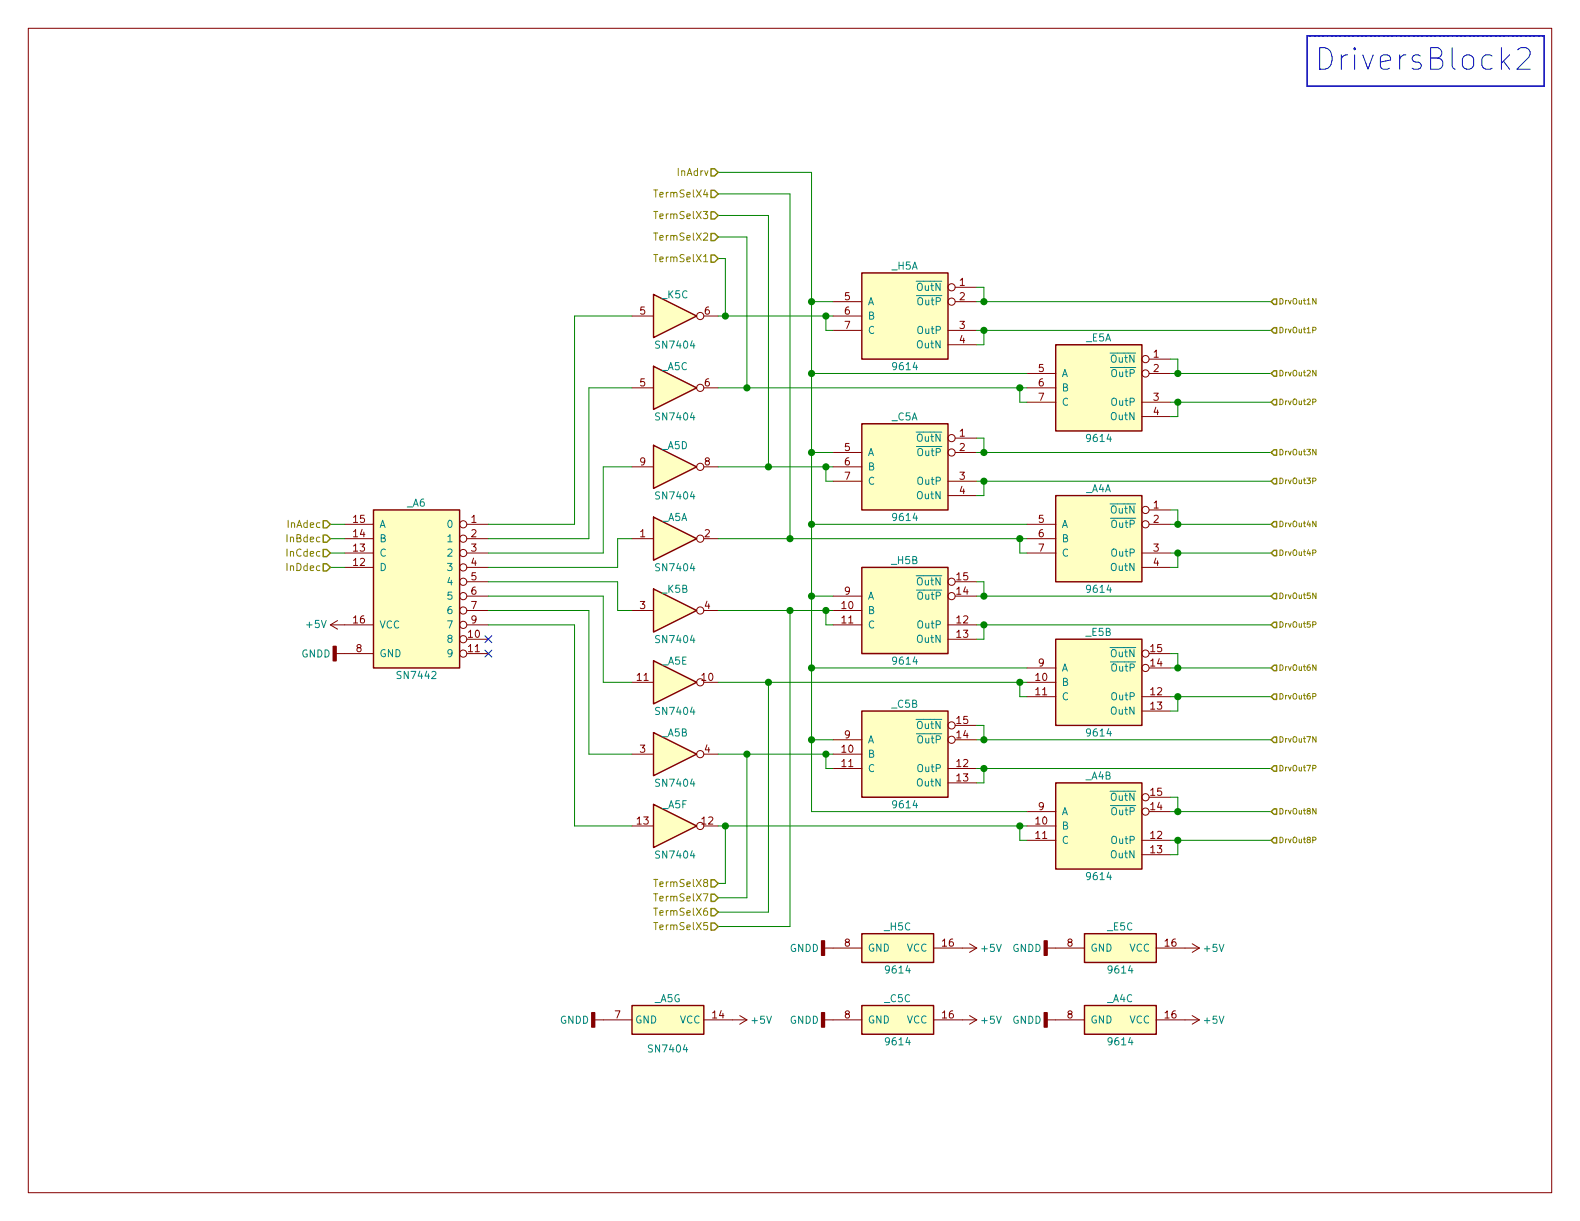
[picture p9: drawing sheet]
<svg xmlns="http://www.w3.org/2000/svg" width="279mm" height="216mm" viewBox="0 0 279 216" stroke-linecap="round" stroke-linejoin="round" font-family="sans-serif">
<g fill="none" stroke="#840000" stroke-width=".18">
<path d="M5 5h269.4v205.9h-269.4zM111.8 55.9h3.8M124.5 55.9h2.5M147.3 55.9h5.1M147.3 53.3h5.1M147.3 58.4h5.1M167.6 58.4h5.1M168.9 50.8h3.8M168.9 53.3h3.8M111.8 68.6h3.8M124.5 68.6h2.5M167.6 61h5.1"/>
<path d="M168.9 77.5h3.8M181.6 68.6h5.1M181.6 66h5.1M181.6 71.1h5.1M201.9 71.1h5.1M201.9 73.7h5.1M203.2 63.5h3.8M203.2 66h3.8M61 95.3h5M61 92.7h5M61 97.8h5M82.5 95.3h3.9"/>
<path d="M82.5 92.7h3.9M82.5 97.8h3.9M111.8 95.3h3.8M111.8 82.6h3.8M124.5 95.3h2.5M124.5 82.6h2.5M147.3 82.6h5.1M147.3 80h5.1M147.3 85.1h5.1M167.6 85.1h5.1M167.6 87.6h5.1M168.9 80h3.8"/>
<path d="M181.6 95.3h5.1M181.6 92.7h5.1M181.6 97.8h5.1M201.9 97.8h5.1M203.2 92.7h3.8M203.2 90.2h3.8M58.4 110.5l1.3 .8M58.4 110.5h7.6M59.4 115.6h6.6M59.7 109.7l-1.3 .8M61 100.3h5M82.5 115.6h3.9"/>
<path d="M82.5 110.5h3.9M82.5 113h3.9M82.5 100.3h3.9M82.5 102.9h3.9M82.5 105.4h3.9M82.5 108h3.9M111.8 108h3.8M124.5 108h2.5M147.3 110.5h5.1M147.3 105.4h5.1M147.3 108h5.1M167.6 110.5h5.1"/>
<path d="M167.6 113h5.1M168.9 102.9h3.8M168.9 105.4h3.8M181.6 118.1h5.1M201.9 100.3h5.1M203.2 115.6h3.8M203.2 118.1h3.8M111.8 133.4h3.8M111.8 120.7h3.8M124.5 133.4h2.5M124.5 120.7h2.5M147.3 133.4h5.1"/>
<path d="M147.3 135.9h5.1M147.3 130.8h5.1M167.6 135.9h5.1M167.6 138.4h5.1M168.9 130.8h3.8M168.9 128.3h3.8M181.6 120.7h5.1M181.6 123.2h5.1M201.9 123.2h5.1M201.9 125.7h5.1M111.8 146.1h3.8M124.5 146.1h2.5"/>
<path d="M181.6 146.1h5.1M181.6 148.6h5.1M181.6 143.5h5.1M201.9 148.6h5.1M201.9 151.1h5.1M203.2 143.5h3.8M203.2 141h3.8M130.8 179.6l1.3 .7M145.8 167.6h6.6M165.1 167.6h7.6M171.4 166.9l1.3 .7M171.4 179.6l1.3 .7"/>
<path d="M172.7 167.6l-1.3 .8M185.2 167.6h6.6M204.5 167.6h7.6M210.8 166.9l1.3 .7M210.8 179.6l1.3 .7M212.1 167.6l-1.3 .8M105.2 180.3h6.6M124.5 180.3h7.6M132.1 180.3l-1.3 .8M145.8 180.3h6.6M165.1 180.3h7.6M172.7 180.3l-1.3 .8"/>
<path d="M185.2 180.3h6.6M204.5 180.3h7.6M212.1 180.3l-1.3 .8"/>
<circle cx="123.8" cy="55.9" r=".63"/>
<circle cx="168.3" cy="50.8" r=".63"/>
<circle cx="168.3" cy="53.3" r=".63"/>
<circle cx="123.8" cy="68.6" r=".63"/>
<circle cx="168.3" cy="77.5" r=".63"/>
<circle cx="202.6" cy="66" r=".63"/>
<circle cx="202.6" cy="63.5" r=".63"/>
<circle cx="81.9" cy="97.8" r=".63"/>
<circle cx="81.9" cy="92.7" r=".63"/>
<circle cx="81.9" cy="95.2" r=".63"/>
<circle cx="123.8" cy="95.2" r=".63"/>
<circle cx="123.8" cy="82.5" r=".63"/>
<circle cx="168.3" cy="80" r=".63"/>
<circle cx="202.6" cy="90.2" r=".63"/>
<circle cx="202.6" cy="92.7" r=".63"/>
<circle cx="81.9" cy="100.3" r=".63"/>
<circle cx="81.9" cy="115.6" r=".63"/>
<circle cx="81.9" cy="105.4" r=".63"/>
<circle cx="81.9" cy="107.9" r=".63"/>
<circle cx="81.9" cy="102.9" r=".63"/>
<circle cx="81.9" cy="110.5" r=".63"/>
<circle cx="81.9" cy="113" r=".63"/>
<circle cx="123.8" cy="107.9" r=".63"/>
<circle cx="168.3" cy="102.9" r=".63"/>
<circle cx="168.3" cy="105.4" r=".63"/>
<circle cx="202.6" cy="115.6" r=".63"/>
<circle cx="202.6" cy="118.1" r=".63"/>
<circle cx="123.8" cy="120.6" r=".63"/>
<circle cx="123.8" cy="133.3" r=".63"/>
<circle cx="168.3" cy="128.3" r=".63"/>
<circle cx="168.3" cy="130.8" r=".63"/>
<circle cx="123.8" cy="146" r=".63"/>
<circle cx="202.6" cy="143.5" r=".63"/>
<circle cx="202.6" cy="141" r=".63"/>
</g>
<g fill="#ffffc2" stroke="#ffffc2" stroke-width=".18">
<path d="M115.6 52.1l7.6 3.8-7.6 3.8z"/>
<path d="M152.4 48.3h15.2v15.2h-15.2z"/>
<path d="M111.8 177.8h12.7v5.1h-12.7z"/>
<path d="M115.6 91.4l7.6 3.9-7.6 3.8z"/>
<path d="M115.6 78.7l7.6 3.9-7.6 3.8z"/>
<path d="M115.6 142.2l7.6 3.9-7.6 3.8z"/>
<path d="M115.6 64.8l7.6 3.8-7.6 3.8z"/>
<path d="M115.6 129.5l7.6 3.9-7.6 3.8z"/>
<path d="M115.6 116.8l7.6 3.9-7.6 3.8z"/>
<path d="M66 90.2h15.3v27.9h-15.3z"/>
<path d="M152.4 100.3h15.2v15.3h-15.2z"/>
<path d="M152.4 165.1h12.7v5.1h-12.7z"/>
<path d="M115.6 104.1l7.6 3.9-7.6 3.8z"/>
<path d="M152.4 74.9h15.2v15.3h-15.2z"/>
<path d="M152.4 125.7h15.2v15.3h-15.2z"/>
<path d="M152.4 177.8h12.7v5.1h-12.7z"/>
<path d="M186.7 61h15.2v15.2h-15.2z"/>
<path d="M186.7 113h15.2v15.3h-15.2z"/>
<path d="M191.8 177.8h12.7v5.1h-12.7z"/>
<path d="M186.7 138.4h15.2v15.3h-15.2z"/>
<path d="M186.7 87.6h15.2v15.3h-15.2z"/>
<path d="M191.8 165.1h12.7v5.1h-12.7z"/>
</g>
<g fill="none" stroke="#840000" stroke-width=".25">
<path d="M115.6 52.1l7.6 3.8-7.6 3.8zM152.4 48.3h15.2v15.2h-15.2zM115.6 78.7l7.6 3.9-7.6 3.8zM115.6 64.8l7.6 3.8-7.6 3.8zM152.4 74.9h15.2v15.3h-15.2zM186.7 61h15.2v15.2h-15.2zM66 90.2h15.3v27.9h-15.3zM115.6 91.4l7.6 3.9-7.6 3.8zM186.7 87.6h15.2v15.3h-15.2zM115.6 116.8l7.6 3.9-7.6 3.8zM115.6 104.1l7.6 3.9-7.6 3.8zM152.4 100.3h15.2v15.3h-15.2z"/>
<path d="M186.7 113h15.2v15.3h-15.2zM115.6 129.5l7.6 3.9-7.6 3.8zM152.4 125.7h15.2v15.3h-15.2zM186.7 138.4h15.2v15.3h-15.2zM115.6 142.2l7.6 3.9-7.6 3.8zM111.8 177.8h12.7v5.1h-12.7zM152.4 165.1h12.7v5.1h-12.7zM152.4 177.8h12.7v5.1h-12.7zM191.8 177.8h12.7v5.1h-12.7zM191.8 165.1h12.7v5.1h-12.7z"/>
</g>
<g fill="#840000" stroke="#840000" stroke-width=".25">
<path d="M145.3 166.4h.5v2.5h-.5z"/>
<path d="M145.3 179.1h.5v2.5h-.5z"/>
<path d="M184.7 166.4h.5v2.5h-.5z"/>
<path d="M184.7 179.1h.5v2.5h-.5z"/>
<path d="M58.9 114.3h.5v2.5h-.5z"/>
<path d="M104.6 179.1h.6v2.5h-.6z"/>
</g>
<path d="M231.1 6.4h41.9v8.8h-41.9z" fill="none" stroke="#0000c2" stroke-width=".25"/>
<path d="M273 6.4h-41.9" fill="none" stroke="#0000c2" stroke-width=".18" stroke-dasharray=".4 .4"/>
<g fill="none" stroke="#008400" stroke-width=".18">
<path d="M127 30.5h16.5v113h38.1M127 38.1h8.9v44.5M127 34.3h12.7v61M111.8 55.9h-10.2v36.8h-15.2M127 41.9h5.1v26.7M127 45.7h1.3v10.2M127 55.9h20.3M143.5 53.3h3.8M146 55.9v2.5h1.3M172.7 50.8h1.3v2.5M172.7 53.3h52.1M172.7 58.4h52.1"/>
<path d="M174 58.4v2.6h-1.3M111.8 68.6h-7.7v26.7h-17.7M127 68.6h54.6M143.5 66h38.1M172.7 77.5h1.3v2.5M180.3 68.6v2.5h1.3M207 63.5h1.3v2.5M207 66h17.8M207 71.1h17.8M208.3 71.1v2.6h-1.3M58.4 92.7h2.6M58.4 97.8h2.6"/>
<path d="M58.4 95.3h2.6M111.8 95.3h-2.6v5h-22.8M111.8 82.6h-5.1v15.2h-20.3M127 82.6h20.3M127 95.3h54.6M143.5 80h3.8M143.5 92.7h38.1M146 82.6v2.5h1.3M172.7 85.1h52.1M172.7 80h52.1M174 85.1v2.5h-1.3M180.3 95.3v2.5h1.3"/>
<path d="M207 90.2h1.3v2.5M207 92.7h17.8M207 97.8h17.8M208.3 97.8v2.5h-1.3M58.4 100.3h2.6M86.4 105.4h20.3v15.3h5.1M86.4 110.5h15.2v35.6h10.2M86.4 102.9h22.8v5.1h2.6M86.4 108h17.7v25.4h7.7M127 108h20.3M139.7 108v55.8h-12.7M143.5 118.1h38.1"/>
<path d="M143.5 105.4h3.8M146 108v2.5h1.3M172.7 102.9h1.3v2.5M172.7 105.4h52.1M172.7 110.5h52.1M174 110.5v2.5h-1.3M207 115.6h1.3v2.5M207 118.1h17.8M127 133.4h20.3M127 120.7h54.6M132.1 133.4v25.4h-5.1M135.9 120.7v40.6h-8.9"/>
<path d="M143.5 130.8h3.8M146 133.4v2.5h1.3M172.7 130.8h52.1M172.7 135.9h52.1M172.7 128.3h1.3v2.5M174 135.9v2.5h-1.3M180.3 120.7v2.5h1.3M207 123.2h17.8M208.3 123.2v2.5h-1.3M127 146.1h54.6M128.3 146.1v10.1h-1.3M180.3 146.1v2.5h1.3"/>
<path d="M207 141h1.3v2.5M207 143.5h17.8M207 148.6h17.8M208.3 148.6v2.5h-1.3"/>
</g>
<g fill="none" stroke="#848400" stroke-width=".18">
<path d="M115.6 33.6h.7M115.6 37.4h.7M115.6 41.2h.7M115.6 45h.7M232.1 58.4l.5-.1 .1-.3-.6-.1v1M232.7 52.8v1l-.6-1v1M232.1 71.1l.5-.1 .1-.3-.6-.1v1M232.7 65.5v1l-.6-1v1M232.7 79.5v.9l-.6-.9v.9M232.1 85.1l.5-.1 .1-.4-.6-.1v1M232.1 97.8l.5-.1 .1-.4-.6-.1v1M232.7 92.2v.9l-.6-.9v.9"/>
<path d="M232.1 110.5l.5-.1 .1-.4-.6-.1v1M232.7 104.9v.9l-.6-.9v.9M232.7 117.6v.9l-.6-.9v.9M232.1 135.9l.5-.1 .1-.4-.6-.1v1M232.1 123.2l.5-.1 .1-.4-.6-.1v1M232.7 130.3v.9l-.6-.9v.9M115.6 158h.7M115.6 155.5h.7M232.1 148.6l.5-.1 .1-.4-.6-.1v1M232.7 143v.9l-.6-.9v.9M115.6 160.6h.7M115.6 163.1h.7"/>
</g>
<g fill="none" stroke="#848400" stroke-width=".25">
<path d="M125.7 33.7h.7l.6 .6-.6 .6h-.7zM125.7 29.8h.7l.6 .7-.6 .6h-.7zM125.7 37.5h.7l.6 .6-.6 .6h-.7zM125.7 41.3h.7l.6 .6-.6 .6h-.7zM125.7 45.1h.7l.6 .6-.6 .7h-.7zM225.3 52.9h.5v.9h-.5l-.5-.5zM225.3 57.9h.5v1h-.5l-.5-.5zM225.3 65.6h.5v.9h-.5l-.5-.5zM225.3 70.6h.5v1h-.5l-.5-.5zM225.3 79.5h.5v1h-.5l-.5-.5zM57.1 92.1h.7l.6 .6-.6 .6h-.7zM57.1 94.6h.7l.6 .7-.6 .6h-.7z"/>
<path d="M57.1 97.2h.7l.6 .6-.6 .6h-.7zM57.1 99.7h.7l.6 .6-.6 .7h-.7zM225.3 84.6h.5v1h-.5l-.5-.5zM225.3 92.2h.5v1h-.5l-.5-.5zM225.3 97.3h.5v1h-.5l-.5-.5zM225.3 104.9h.5v1h-.5l-.5-.5zM225.3 110h.5v1h-.5l-.5-.5zM225.3 117.6h.5v1h-.5l-.5-.5zM225.3 135.4h.5v1h-.5l-.5-.5zM225.3 130.3h.5v1h-.5l-.5-.5zM225.3 122.7h.5v1h-.5l-.5-.5zM125.7 158.1h.7l.6 .7-.6 .6h-.7z"/>
<path d="M125.7 155.6h.7l.6 .6-.6 .6h-.7zM225.3 143h.5v1h-.5l-.5-.5zM225.3 148.1h.5v1h-.5l-.5-.5zM125.7 160.7h.7l.6 .6-.6 .6h-.7zM125.7 163.2h.7l.6 .6-.6 .7h-.7z"/>
</g>
<path d="M265.9 10.8l1.1 1.4M267 9.7l-1.5 1.5M268.4 8.8l.5-.4h.9a1.07 1.07 0 0 1 .6 1.7l-2.2 2.1h2.4" fill="none" stroke="#0000c2" stroke-width=".18"/>
<g fill="#008400" stroke="#008400" stroke-width=".25">
<circle cx="146.1" cy="108" r=".51"/>
<circle cx="174" cy="85.1" r=".51"/>
<circle cx="132.1" cy="133.4" r=".51"/>
<circle cx="143.5" cy="80" r=".51"/>
<circle cx="135.9" cy="120.7" r=".51"/>
<circle cx="208.3" cy="71.1" r=".51"/>
<circle cx="174" cy="80" r=".51"/>
<circle cx="143.5" cy="105.4" r=".51"/>
<circle cx="208.3" cy="97.8" r=".51"/>
<circle cx="139.7" cy="108" r=".51"/>
<circle cx="208.3" cy="92.7" r=".51"/>
<circle cx="208.3" cy="66" r=".51"/>
<circle cx="180.3" cy="68.6" r=".51"/>
<circle cx="174" cy="130.8" r=".51"/>
<circle cx="174" cy="135.9" r=".51"/>
<circle cx="180.3" cy="146.1" r=".51"/>
<circle cx="180.3" cy="95.3" r=".51"/>
<circle cx="208.3" cy="143.5" r=".51"/>
<circle cx="143.5" cy="130.8" r=".51"/>
<circle cx="208.3" cy="148.6" r=".51"/>
<circle cx="143.5" cy="118.1" r=".51"/>
<circle cx="208.3" cy="123.2" r=".51"/>
<circle cx="143.5" cy="92.7" r=".51"/>
<circle cx="208.3" cy="118.1" r=".51"/>
<circle cx="143.5" cy="66" r=".51"/>
<circle cx="143.5" cy="53.3" r=".51"/>
<circle cx="146.1" cy="133.4" r=".51"/>
<circle cx="128.3" cy="55.9" r=".51"/>
<circle cx="180.3" cy="120.7" r=".51"/>
<circle cx="132.1" cy="68.6" r=".51"/>
<circle cx="174" cy="105.4" r=".51"/>
<circle cx="146.1" cy="82.6" r=".51"/>
<circle cx="135.9" cy="82.6" r=".51"/>
<circle cx="174" cy="58.4" r=".51"/>
<circle cx="174" cy="110.5" r=".51"/>
<circle cx="139.7" cy="95.3" r=".51"/>
<circle cx="146.1" cy="55.9" r=".51"/>
<circle cx="128.3" cy="146.1" r=".51"/>
<circle cx="174" cy="53.3" r=".51"/>
</g>
<path d="M85.8 115l1.2 1.2M85.8 112.4l1.2 1.2M87 115l-1.2 1.2M87 112.4l-1.2 1.2" fill="none" stroke="#000084" stroke-width=".18"/>
<text font-size="5.3" fill="#0000c2" x="232.4" y="12.4">DriversBlock2</text>
<g font-size="1.8" fill="#848400">
<text x="116.3" y="34.9">TermSelX4</text>
<text x="119.9" y="31.1">InAdrv</text>
<text x="116.3" y="38.7">TermSelX3</text>
<text x="116.3" y="42.5">TermSelX2</text>
<text x="116.3" y="46.4">TermSelX1</text>
<text x="51" y="93.3">InAdec</text>
<text x="51" y="95.9">InBdec</text>
<text x="51" y="98.4">InCdec</text>
<text x="51" y="101">InDdec</text>
<text x="116.3" y="159.4">TermSelX7</text>
<text x="116.3" y="161.9">TermSelX6</text>
<text x="116.3" y="156.8">TermSelX8</text>
<text x="116.3" y="164.5">TermSelX5</text>
</g>
<g font-size="1.8" fill="#008484">
<text x="157.8" y="47.7">_H5A</text>
<text x="117.1" y="52.8">_K5C</text>
<text x="153.4" y="54">A</text>
<text x="162.3" y="51.4">OutN</text>
<text x="162.4" y="54">OutP</text>
<text x="153.4" y="56.5">B</text>
<text x="153.4" y="59.1">C</text>
<text x="162.4" y="59.1">OutP</text>
<text x="116.2" y="61.6">SN7404</text>
<text x="117.1" y="65.5">_A5C</text>
<text x="158.1" y="65.5">9614</text>
<text x="162.3" y="61.6">OutN</text>
<text x="192.1" y="60.4">_E5A</text>
<text x="196.6" y="64.1">OutN</text>
<text x="187.7" y="66.7">A</text>
<text x="187.7" y="69.2">B</text>
<text x="187.7" y="71.8">C</text>
<text x="196.7" y="66.7">OutP</text>
<text x="196.7" y="71.8">OutP</text>
<text x="116.2" y="74.3">SN7404</text>
<text x="157.8" y="74.3">_C5A</text>
<text x="196.6" y="74.3">OutN</text>
<text x="117.1" y="79.4">_A5D</text>
<text x="153.4" y="80.6">A</text>
<text x="153.4" y="83.2">B</text>
<text x="162.3" y="78.1">OutN</text>
<text x="162.4" y="80.6">OutP</text>
<text x="192.4" y="78.2">9614</text>
<text x="72" y="89.6">_A6</text>
<text x="116.2" y="88.3">SN7404</text>
<text x="153.4" y="85.7">C</text>
<text x="162.3" y="88.3">OutN</text>
<text x="162.4" y="85.7">OutP</text>
<text x="192" y="87">_A4A</text>
<text x="67.1" y="95.9">B</text>
<text x="67.1" y="93.3">A</text>
<text x="79.3" y="93.3">0</text>
<text x="79.3" y="95.9">1</text>
<text x="117.1" y="92.1">_A5A</text>
<text x="158.1" y="92.1">9614</text>
<text x="187.7" y="93.3">A</text>
<text x="187.7" y="95.9">B</text>
<text x="196.6" y="90.8">OutN</text>
<text x="196.7" y="93.3">OutP</text>
<text x="67.1" y="101">D</text>
<text x="67.1" y="98.4">C</text>
<text x="79.3" y="98.4">2</text>
<text x="79.3" y="101">3</text>
<text x="116.2" y="101">SN7404</text>
<text x="157.8" y="99.7">_H5B</text>
<text x="187.7" y="98.4">C</text>
<text x="196.6" y="101">OutN</text>
<text x="196.7" y="98.4">OutP</text>
<text x="79.3" y="103.5">4</text>
<text x="79.3" y="106">5</text>
<text x="117.1" y="104.8">_K5B</text>
<text x="153.4" y="106">A</text>
<text x="162.3" y="103.5">OutN</text>
<text x="162.4" y="106">OutP</text>
<text x="192.4" y="104.8">9614</text>
<text x="54.3" y="111">+5V</text>
<text x="67.1" y="111.1">VCC</text>
<text x="79.3" y="113.7">8</text>
<text x="79.3" y="108.6">6</text>
<text x="79.3" y="111.1">7</text>
<text x="116.2" y="113.7">SN7404</text>
<text x="153.4" y="108.6">B</text>
<text x="153.4" y="111.1">C</text>
<text x="162.3" y="113.7">OutN</text>
<text x="162.4" y="111.1">OutP</text>
<text x="192.1" y="112.4">_E5B</text>
<text x="53.3" y="116.3">GNDD</text>
<text x="67.1" y="116.2">GND</text>
<text x="79.3" y="116.2">9</text>
<text x="117.2" y="117.5">_A5E</text>
<text x="158.1" y="117.5">9614</text>
<text x="187.7" y="118.7">A</text>
<text x="196.6" y="116.2">OutN</text>
<text x="196.7" y="118.7">OutP</text>
<text x="70.5" y="120.1">SN7442</text>
<text x="157.8" y="125.1">_C5B</text>
<text x="187.7" y="121.3">B</text>
<text x="187.7" y="123.8">C</text>
<text x="196.7" y="123.8">OutP</text>
<text x="116.2" y="126.4">SN7404</text>
<text x="117.1" y="130.2">_A5B</text>
<text x="153.4" y="131.4">A</text>
<text x="162.3" y="128.9">OutN</text>
<text x="162.4" y="131.4">OutP</text>
<text x="192.4" y="130.2">9614</text>
<text x="196.6" y="126.4">OutN</text>
<text x="153.4" y="134">B</text>
<text x="153.4" y="136.5">C</text>
<text x="162.4" y="136.5">OutP</text>
<text x="192" y="137.8">_A4B</text>
<text x="116.2" y="139.1">SN7404</text>
<text x="117.2" y="142.9">_A5F</text>
<text x="158.1" y="142.9">9614</text>
<text x="162.3" y="139.1">OutN</text>
<text x="196.6" y="141.6">OutN</text>
<text x="187.7" y="146.7">B</text>
<text x="187.7" y="149.2">C</text>
<text x="187.7" y="144.1">A</text>
<text x="196.7" y="149.2">OutP</text>
<text x="196.7" y="144.1">OutP</text>
<text x="116.2" y="151.8">SN7404</text>
<text x="192.4" y="155.6">9614</text>
<text x="196.6" y="151.8">OutN</text>
<text x="156.5" y="164.5">_H5C</text>
<text x="195.9" y="164.5">_E5C</text>
<text x="139.6" y="168.3">GNDD</text>
<text x="153.4" y="168.3">GND</text>
<text x="156.8" y="172.1">9614</text>
<text x="160.4" y="168.3">VCC</text>
<text x="173.7" y="168.3">+5V</text>
<text x="179" y="168.3">GNDD</text>
<text x="192.8" y="168.3">GND</text>
<text x="196.2" y="172.1">9614</text>
<text x="199.7" y="168.3">VCC</text>
<text x="213" y="168.3">+5V</text>
<text x="115.8" y="177.2">_A5G</text>
<text x="156.5" y="177.2">_C5C</text>
<text x="195.9" y="177.2">_A4C</text>
<text x="99" y="181">GNDD</text>
<text x="112.3" y="181">GND</text>
<text x="120.2" y="181">VCC</text>
<text x="133" y="181">+5V</text>
<text x="139.6" y="181">GNDD</text>
<text x="153.4" y="181">GND</text>
<text x="156.8" y="184.8">9614</text>
<text x="160.4" y="181">VCC</text>
<text x="173.7" y="181">+5V</text>
<text x="179" y="181">GNDD</text>
<text x="192.8" y="181">GND</text>
<text x="196.2" y="184.8">9614</text>
<text x="199.7" y="181">VCC</text>
<text x="213" y="181">+5V</text>
<text x="114.9" y="186.1">SN7404</text>
</g>
<g font-size="1.8" fill="#840000">
<text x="149.4" y="53.1">5</text>
<text x="169.7" y="50.5">1</text>
<text x="169.7" y="53.1">2</text>
<text x="113.2" y="55.6">5</text>
<text x="124.6" y="55.6">6</text>
<text x="149.4" y="55.6">6</text>
<text x="149.4" y="58.2">7</text>
<text x="169.7" y="58.2">3</text>
<text x="169.7" y="60.7">4</text>
<text x="183.7" y="65.8">5</text>
<text x="204" y="63.2">1</text>
<text x="204" y="65.8">2</text>
<text x="113.2" y="68.3">5</text>
<text x="124.6" y="68.3">6</text>
<text x="183.7" y="68.3">6</text>
<text x="183.7" y="70.9">7</text>
<text x="204" y="70.9">3</text>
<text x="169.7" y="77.2">1</text>
<text x="204" y="73.4">4</text>
<text x="113.2" y="82.3">9</text>
<text x="124.6" y="82.3">8</text>
<text x="149.4" y="79.8">5</text>
<text x="149.4" y="82.3">6</text>
<text x="169.7" y="79.8">2</text>
<text x="149.4" y="84.8">7</text>
<text x="169.7" y="84.8">3</text>
<text x="169.7" y="87.4">4</text>
<text x="204" y="89.9">1</text>
<text x="62.5" y="95">14</text>
<text x="62.5" y="92.5">15</text>
<text x="83.3" y="92.5">1</text>
<text x="83.3" y="95">2</text>
<text x="113.2" y="95">1</text>
<text x="124.6" y="95">2</text>
<text x="183.7" y="92.5">5</text>
<text x="183.7" y="95">6</text>
<text x="204" y="92.5">2</text>
<text x="62.5" y="100.1">12</text>
<text x="62.5" y="97.5">13</text>
<text x="83.3" y="97.5">3</text>
<text x="83.3" y="100.1">4</text>
<text x="183.7" y="97.5">7</text>
<text x="204" y="97.5">3</text>
<text x="204" y="100.1">4</text>
<text x="83.3" y="102.6">5</text>
<text x="83.3" y="105.2">6</text>
<text x="83.3" y="107.7">7</text>
<text x="113.2" y="107.7">3</text>
<text x="124.6" y="107.7">4</text>
<text x="148.9" y="107.7">10</text>
<text x="149.4" y="105.2">9</text>
<text x="169.2" y="105.2">14</text>
<text x="169.2" y="102.6">15</text>
<text x="62.5" y="110.2">16</text>
<text x="82.9" y="112.8">10</text>
<text x="83.3" y="110.2">9</text>
<text x="148.9" y="110.2">11</text>
<text x="169.2" y="110.2">12</text>
<text x="169.2" y="112.8">13</text>
<text x="63" y="115.3">8</text>
<text x="82.9" y="115.3">11</text>
<text x="183.7" y="117.9">9</text>
<text x="203.5" y="117.9">14</text>
<text x="203.5" y="115.3">15</text>
<text x="112.7" y="120.4">11</text>
<text x="124.1" y="120.4">10</text>
<text x="183.2" y="120.4">10</text>
<text x="183.2" y="122.9">11</text>
<text x="203.5" y="122.9">12</text>
<text x="203.5" y="125.5">13</text>
<text x="149.4" y="130.6">9</text>
<text x="169.2" y="130.6">14</text>
<text x="169.2" y="128">15</text>
<text x="113.2" y="133.1">3</text>
<text x="124.6" y="133.1">4</text>
<text x="148.9" y="133.1">10</text>
<text x="148.9" y="135.6">11</text>
<text x="169.2" y="135.6">12</text>
<text x="169.2" y="138.2">13</text>
<text x="183.7" y="143.3">9</text>
<text x="203.5" y="143.3">14</text>
<text x="203.5" y="140.7">15</text>
<text x="112.7" y="145.8">13</text>
<text x="124.1" y="145.8">12</text>
<text x="183.2" y="145.8">10</text>
<text x="183.2" y="148.3">11</text>
<text x="203.5" y="148.3">12</text>
<text x="203.5" y="150.9">13</text>
<text x="149.4" y="167.4">8</text>
<text x="166.7" y="167.4">16</text>
<text x="188.7" y="167.4">8</text>
<text x="206" y="167.4">16</text>
<text x="108.7" y="180.1">7</text>
<text x="126" y="180.1">14</text>
<text x="149.4" y="180.1">8</text>
<text x="166.7" y="180.1">16</text>
<text x="188.7" y="180.1">8</text>
<text x="206" y="180.1">16</text>
</g>
<g font-size="1.4" fill="#848400">
<text x="226" y="53.8">DrvOut1N</text>
<text x="226" y="58.9">DrvOut1P</text>
<text x="226" y="66.5">DrvOut2N</text>
<text x="226" y="71.6">DrvOut2P</text>
<text x="226" y="80.5">DrvOut3N</text>
<text x="226" y="85.6">DrvOut3P</text>
<text x="226" y="93.2">DrvOut4N</text>
<text x="226" y="98.3">DrvOut4P</text>
<text x="226" y="105.9">DrvOut5N</text>
<text x="226" y="111">DrvOut5P</text>
<text x="226" y="118.6">DrvOut6N</text>
<text x="226" y="123.7">DrvOut6P</text>
<text x="226" y="131.3">DrvOut7N</text>
<text x="226" y="136.4">DrvOut7P</text>
<text x="226" y="144">DrvOut8N</text>
<text x="226" y="149.1">DrvOut8P</text>
</g>
</svg>
